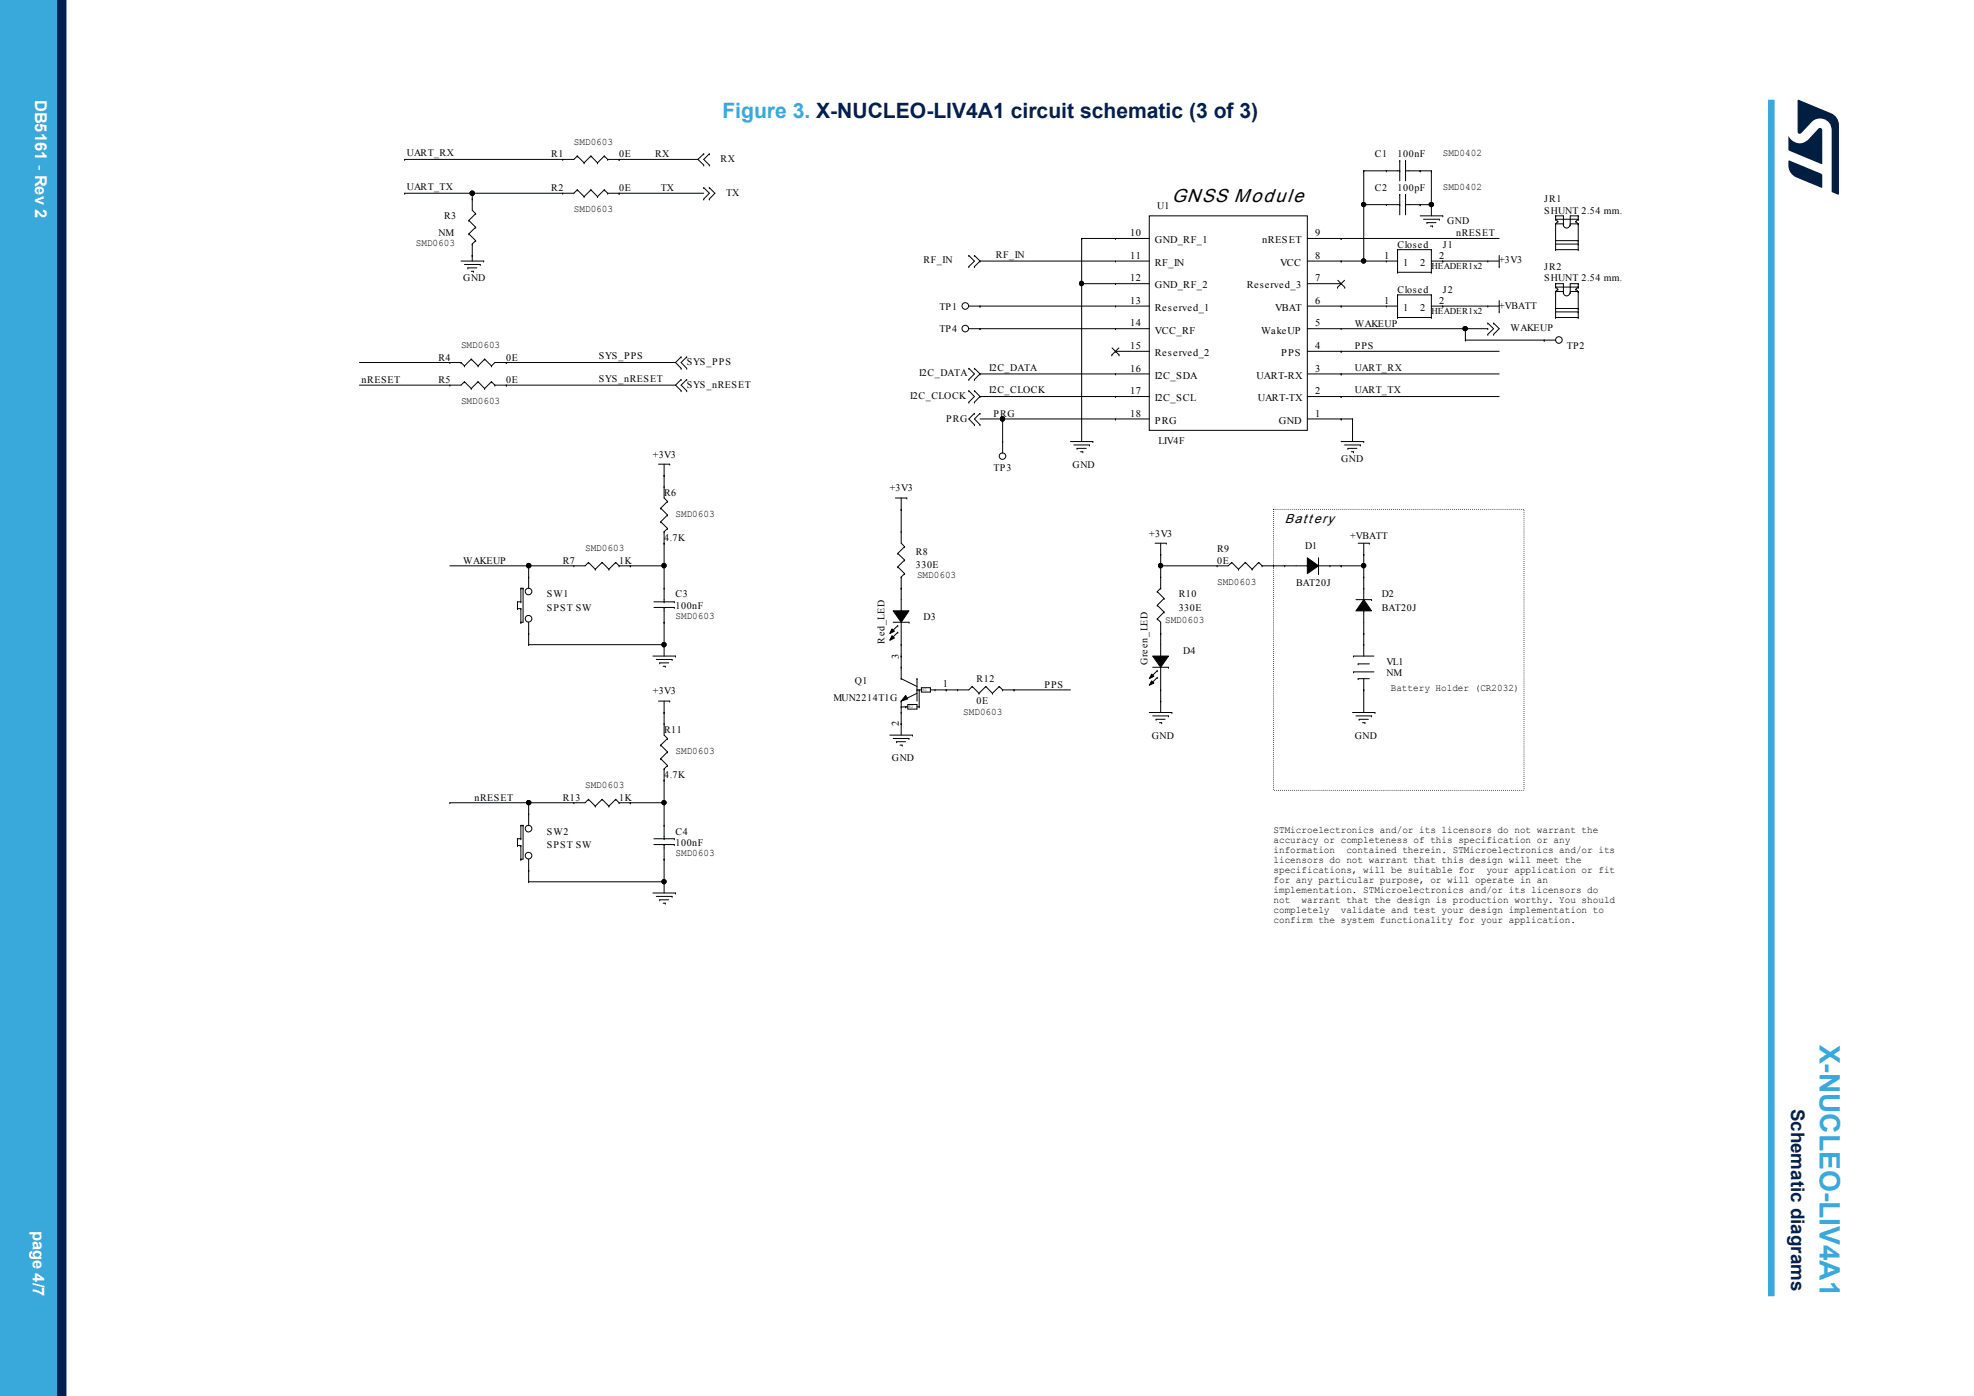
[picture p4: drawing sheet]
<svg xmlns="http://www.w3.org/2000/svg" width="297mm" height="210mm" viewBox="0 0 297 210" stroke-linecap="round" stroke-linejoin="round" font-family="sans-serif">
<path d="M191.6 76.6h37.7v42.3h-37.7z" fill="none" stroke="#000" stroke-width=".15" stroke-dasharray="0 .3"/>
<g fill="none" stroke="#000" stroke-width=".15">
<path d="M60.9 29.1h.1M60.9 24h.1M69.4 39.3h3.4M69.9 39.8h2.4M70.5 33.2h.1M70.5 35.2h.1M70.5 33.2l1.1 1M70.5 35.2l1.1 1M71.1 36.7h.1M71.1 29.9h.1M71.1 38.4h.1M71.1 29.1h.1"/>
<path d="M71.1 29.1v2.5l.5 .5M71.1 36.7v2.6M71.6 32.1h.1M71.6 34.2h.1M71.6 36.2h.1M71.6 32.1l-1.1 1.1M71.6 34.2l-1.1 1M71.6 36.2l-.5 .5M72.3 39.8h.1M72.8 39.3h.1M84.7 29.1h.1M84.7 24h.1"/>
<path d="M86.9 28.6h.1M86.9 23.5h.1M86.9 28.6l1 1M86.9 23.5l1 1M86.9 28.6l-.6 .5h-25.4M86.9 23.5l-.6 .5h-25.4M87.9 29.6h.1M87.9 24.5h.1M88.9 28.6l-1 1M88.9 23.5l-1 1M88.9 28.6h.1M88.9 23.5h.1"/>
<path d="M88.9 28.6l1 1M88.9 23.5l1 1M89.9 29.6h.1M89.9 24.5h.1M90.9 28.6l-1 1M90.9 23.5l-1 1M90.9 28.6h.1M90.9 23.5h.1M90.9 28.6l.5 .5M90.9 23.5l.5 .5M91.4 29.1h.1M91.4 24h.1"/>
<path d="M91.4 29.1h14.5M91.4 24h13.6M93.1 29.1h.1M93.1 24h.1M105 24l.9 .8M105.9 29.9h.1M105.9 28.2h.1M105.9 23.1h.1M105.9 24.8h.1M105.9 23.1l-.9 .9M105.9 28.2l.8 .9-.8 .8M106.7 23.1l-.8 .9 .8 .8"/>
<path d="M106.7 28.2l.9 .9-.9 .8M106.7 29.9h.1M106.7 28.2h.1M106.7 24.8h.1M106.7 23.1h.1M145.8 38.4l.8 .9-.8 .8M145.8 38.4h.1M146.6 38.4h.1M146.6 38.4l.8 .9M147.4 39.3h.1M147.4 39.3l-.8 .8M147.4 39.3h25.5"/>
<path d="M162.7 35.9h.1M162.7 35.9v30.5M162.7 35.9h10.2M167.8 35.9h.1M167.8 39.3h.1M172.9 32.5h23.8v32.2h-23.8zM196.7 39.3h13.6M196.7 35.9h28.9M201.8 35.9h.1M201.8 39.3h.1M205.2 25.7h.1M205.2 30.8h.1"/>
<path d="M205.2 39.3h.1M205.2 25.7v13.6M205.2 25.7h5.4M205.2 30.8h5.4M208.6 25.7h.1M208.6 30.8h.1M208.6 39.3h.1M210.3 37.6h.1M210.3 37.6h5.1M210.3 37.6v3.4M210.6 25.7h.1M210.6 24.2h.1"/>
<path d="M210.6 30.8h.1M210.6 29.2h.1M210.6 24.2v3M210.6 29.2v3.1M211.5 24.2h.1M211.5 25.7h.1M211.5 29.2h.1M211.5 30.8h.1M211.5 24.2v3M211.5 29.2v3.1M211.5 25.7h3.9M211.5 30.8h3.9"/>
<path d="M213.7 25.7h.1M213.7 30.8h.1M213.7 32.5h3.4M214.2 33h2.4M214.7 33.5h.1M214.7 33.5h1.4M215.2 34h.3M215.4 37.6h.1M215.4 25.7h.1M215.4 30.8h.1M215.4 39.3h10.2M215.4 25.7v6.8"/>
<path d="M215.4 37.6v3.4M215.5 34h.1M216.6 33h.1M217.1 32.5h.1M217.1 39.3h.1M223.8 39.3h.1M225.6 38.4v1.7M234.1 37.6h.1M234.1 33.7h.1M234.1 33h.1M234.1 32.5h.1M234.1 33h3.4"/>
<path d="M234.1 36.2h3.4M234.1 36.7h3.4M234.1 33.7h1.1M234.1 32.5v.5M234.1 33.7v3.9M234.1 37.6h3.4M234.1 33l.3 .3M234.1 32.5h1.1v1.3M234.4 33.3l-.3 .4M234.4 33.3h.1M235.2 33.7h.1M235.2 33.8h.1"/>
<path d="M235.2 33.8a.5 .5 0 0 0 .5 .5 .5 .5 0 0 0 .5-.5M236.2 33.8h.1M236.2 33.7h1.3M237.1 33.3h.1M237.1 33.3l.4 .4M237.5 32.5h-1.3v1.3M237.5 36.2h.1M237.5 36.7h.1M237.5 33h.1M237.5 33.7h.1M237.5 37.6h.1M237.5 32.5h.1"/>
<path d="M237.5 32.5v.5M237.5 33.7v3.9M237.5 33l-.4 .3M54.1 54.5h15.3M67.7 54.5h.1M67.7 57.9h.1M69.4 54.5l.5 .5M69.4 54.5h.1M69.9 55h.1M69.9 57.4h.1M69.9 57.4l1 1M69.9 57.4l-.5 .5h-15.3"/>
<path d="M70.4 40.3h.1M70.4 40.3h1.3M70.9 54h.1M70.9 58.4h.1M70.9 40.8h.3M70.9 54l-1 1M70.9 54l1 1M71.2 40.8h.1M71.9 57.4l-1 1M71.9 55h.1M71.9 57.4h.1M71.9 57.4l1 1"/>
<path d="M72.9 54l1 1M72.9 54h.1M72.9 58.4h.1M72.9 54l-1 1M73.9 55h.1M73.9 57.4h.1M73.9 57.4l.6 .5M73.9 57.4l-1 1M74.5 57.9h.1M74.5 57.9h27.1M76.2 54.5h.1M76.2 57.9h.1"/>
<path d="M101.6 57.9l.9 .9M101.6 54.5l.9 .9M101.6 54.5h-27.1l-.6 .5M102.5 57.1h.1M102.5 58.8h.1M102.5 53.7h.1M102.5 55.4h.1M102.5 57.1l-.9 .8M102.5 53.7l-.9 .8M103.3 57.1l-.8 .8 .8 .9M103.3 53.7l-.8 .8 .8 .9M103.3 58.8h.1"/>
<path d="M103.3 57.1h.1M103.3 55.4h.1M103.3 53.7h.1M145.8 55.4l.8 .9-.8 .8M145.8 58.8l.8 .9-.8 .8M145.8 40.1h.1M145.8 55.4h.1M145.8 57.1h.1M145.8 58.8h.1M145.8 46h27.1M145.8 49.4h27.1M146.6 40.1h.1"/>
<path d="M146.6 57.1h.1M146.6 55.4h.1M146.6 58.8h.1M146.6 55.4l.8 .9M146.6 58.8l.8 .9M147.4 46h.1M147.4 49.4h.1M147.4 56.3h.1M147.4 59.7h.1M147.4 56.3l-.8 .8M147.4 59.7l-.8 .8M147.4 59.7h25.5"/>
<path d="M147.4 56.3h25.5M162.7 42.7h.1M162.7 42.7h10.2M167.3 53.4h.1M167.3 52.3l1.1 1.1M167.8 52.8h5.1M167.8 42.7h.1M167.8 46h.1M167.8 49.4h.1M167.8 52.8h.1M167.8 56.3h.1M167.8 59.7h.1"/>
<path d="M168.3 52.3l-1 1.1M168.4 53.4h.1M196.7 46h13.6M196.7 59.7h28.9M196.7 56.3h28.9M196.7 52.8h28.9M196.7 49.4h27.1M196.7 42.7h5.1M201.2 43.2h.1M201.3 42.2l1 1M201.8 59.7h.1M201.8 56.3h.1"/>
<path d="M201.8 52.8h.1M201.8 46h.1M201.8 49.4h.1M201.8 42.7h.1M202.3 42.2l-1.1 1M202.3 43.2h.1M208.6 46h.1M210.3 47.8h5.1M210.3 41h5.1M210.3 47.8h.1M210.3 44.4h.1M210.3 41h.1"/>
<path d="M210.3 44.4v3.4M210.3 44.4h5.1M215.4 47.8h.1M215.4 44.4h.1M215.4 41h.1M215.4 46h10.2M215.4 44.4v3.4M217.1 46h.1M220.5 49.4h.1M220.5 51.2h.1M220.5 51.2h13.6M220.5 49.4v1.8"/>
<path d="M223.8 48.6l.9 .8-.9 .9M223.8 46h.1M223.8 50.3h.1M223.8 48.6h.1M223.8 49.4h.1M224.7 50.3h.1M224.7 48.6h.1M224.7 48.6l.9 .8-.9 .9M225.6 46.9h.1M225.6 40.1h.1M225.6 45.2v1.7M232.3 51.2h.1"/>
<path d="M234.1 47.8h.1M234.1 43.8h.1M234.1 43.2h.1M234.1 42.7h.1M234.1 42.7v.5M234.1 43.8v4M234.1 46.4h3.4M234.1 46.9h3.4M234.1 43.2h3.4M234.1 43.8h1.1M234.1 47.8h3.4M234.1 43.2l.3 .3"/>
<path d="M234.1 42.7h1.1v1.3M234.4 43.5l-.3 .3M234.4 43.5h.1M235.2 43.8h.1M235.2 44h.1M235.2 44a.5 .5 0 0 0 .5 .5 .5 .5 0 0 0 .5-.5M236.2 44h.1M236.2 43.8h1.3M237.1 43.5h.1M237.1 43.5l.4 .3M237.5 42.7h-1.3v1.3M237.5 46.4h.1"/>
<path d="M237.5 46.9h.1M237.5 43.2h.1M237.5 43.8h.1M237.5 47.8h.1M237.5 42.7h.1M237.5 42.7v.5M237.5 43.8v4M237.5 43.2l-.4 .3M99.1 69.8h1.7M99.4 76.4h.1M99.4 78.5h.1M99.4 76.4l1 1.1"/>
<path d="M99.4 78.5l1 1M99.9 71.5h.1M99.9 73.2h.1M99.9 69.8v5.1l.5 .5M100.4 75.4h.1M100.4 77.5h.1M100.4 79.5h.1M100.4 75.4l-1 1M100.4 77.5l-1 1M100.4 79.5l-.5 .5M100.8 69.8h.1M134.7 74.9h1.7"/>
<path d="M135.6 76.6h.1M135.6 74.9v6.8l.5 .5M136.4 74.9h.1M145.8 60.5h.1M146.6 62.2h.1M146.6 63.9h.1M146.6 60.5h.1M146.6 62.2l-.8 .8 .8 .9M147.4 62.2l-.8 .8 .8 .9M147.4 62.2h.1M147.4 63.9h.1M147.4 63h25.5"/>
<path d="M150.9 66.4h.1M150.9 63h.1M150.9 63v5.1M161.1 66.4h3.3M161.6 66.9h2.3M162 67.4h1.4M162 67.4h.1M162.6 68h.3M162.9 68h.1M163.9 66.9h.1M164.4 66.4h.1M167.8 63h.1"/>
<path d="M196.7 63h6.8M201.8 63h.1M201.8 66.4h3.4M202.3 66.9h2.4M202.8 67.4h.1M202.8 67.4h1.4M203.3 68h.3M203.5 63h.1M203.5 63v3.4M203.6 68h.1M204.7 66.9h.1M205.2 66.4h.1"/>
<path d="M77.9 90.5h.5M77.9 90.5h.1M77.9 91.6h.1M77.9 90.5v1.1M77.9 91.6h.5M78.4 88.5h.1M78.4 90.5h.1M78.4 91.6h.1M78.4 93.6h.1M78.4 88.5v2M78.4 91.6v2M78.4 88.5h.3"/>
<path d="M78.7 88.5h.1M78.7 88.5v5.1h-.3M79.5 95.3h.1M79.5 86.8h.1M79.5 85.1h.1M79.5 97h.1M79.5 85.1v3.4M79.5 93.6v3.4M79.5 97h20.4M86.3 85.1h.1M88.5 84.6l-.5 .5h-20.3M88.5 84.6h.1"/>
<path d="M88.5 84.6l1.1 1M89.6 85.6h.1M90.6 84.6l-1 1M90.6 84.6h.1M90.6 84.6l1 1M91.6 85.6h.1M92.6 84.6h.1M92.6 84.6l.5 .5M92.6 84.6l-1 1M93.1 85.1h.1M93.1 85.1h6.8M94.8 85.1h.1"/>
<path d="M98.2 98.7h3.4M98.4 90.5h3.1M98.4 91.4h3.1M98.7 99.2h2.4M99.3 99.7h.1M99.3 99.7h1.3M99.9 80h.1M99.9 81.7h.1M99.9 90.5h.1M99.9 91.4h.1M99.9 88.5h.1M99.9 93.6h.1"/>
<path d="M99.9 85.1h.1M99.9 97h.1M99.9 80v10.5M99.9 91.4v7.3M101.1 99.2h.1M101.5 91.4h.1M101.5 90.5h.1M101.6 98.7h.1M134.2 95.6l.4 .4-.7 .3zM134.2 94.6l.4 .4-.7 .3zM134.4 93.6h2.4M134.4 91.9h2.4l-1.2 1.7z"/>
<path d="M135.1 83.3h.1M135.1 85.3h.1M135.1 94.1h.1M135.1 95.1h.1M135.1 83.3l1 .9M135.1 85.3l1 1M135.1 94.1l-1 1M135.1 95.1l-1 1M135.6 98.7h.1M135.6 86.8h.1M135.6 80h.1M135.6 88.5h.1"/>
<path d="M135.6 91.9h.1M135.6 97h.1M135.6 86.8v5.1M135.6 93.6v8.5M136.1 82.2h.1M136.1 84.2h.1M136.1 86.3h.1M136.1 82.2l-1 1.1M136.1 84.2l-1 1.1M136.1 86.3l-.5 .5M136.8 93.6h.1M173.4 98.7h2.4l-1.2 1.7z"/>
<path d="M173.8 81.7h1.7M174.1 93.1h.1M174.1 91h.1M174.1 89h.1M174.1 93.1l.5 .5v5.1M174.1 91l1 1.1M174.1 89l1 1M174.6 88.5l-.5 .5M174.6 83.4h.1M174.6 88.5h.1M174.6 95.3h.1M174.6 86.8h.1"/>
<path d="M174.6 98.7h.1M174.6 85.1h.1M174.6 81.7v6.8M175.1 92.1l-1 1M175.1 90l-1 1M175.1 92.1h.1M175.1 90h.1M175.5 81.7h.1M183.1 85.1h.1M185.3 84.6h.1M185.3 84.6l1 1M185.3 84.6l-.5 .5h-10.2"/>
<path d="M186.3 85.6h.1M187.4 84.6l-1.1 1M187.4 84.6h.1M187.4 84.6l1 1M188.4 85.6h.1M189.4 84.6h.1M189.4 84.6l.5 .5M189.4 84.6l-1 1M189.9 85.1h.1M189.9 85.1h6.8M191.6 85.1h.1M193.3 85.1h.1"/>
<path d="M196.7 83.9l1.7 1.2-1.7 1.2zM196.7 85.1h.1M198.4 86.3h.1M198.4 83.9v2.4M198.4 85.1h6.8M200.1 85.1h.1M201.8 85.1h.1M203.6 98.7h3.1M203.6 98.7h.1M204 90.2h2.4M204.3 99.9h1.7M204.3 99.9h.1"/>
<path d="M204.3 81.7h1.7M205.2 90.2l1.2 1.7h-2.4zM205.2 83.4h.1M205.2 97h.1M205.2 91.9h.1M205.2 88.5h.1M205.2 95.3h.1M205.2 86.8h.1M205.2 85.1h.1M205.2 81.7v8.5M205.2 91.9v6.8M206 81.7h.1"/>
<path d="M206.4 90.2h.1M99.1 105.5h1.7M99.4 112.1h.1M99.4 114.1h.1M99.4 112.1l1 1M99.4 114.1l1 1.1M99.8 100.2h.3M99.9 107.2h.1M99.9 115.7h.1M99.9 108.9h.1M99.9 117.4h.1M99.9 105.5v5.1l.5 .5"/>
<path d="M99.9 115.7v10.5M100.1 100.2h.1M100.4 111.1h.1M100.4 113.1h.1M100.4 115.2h.1M100.4 111.1l-1 1M100.4 113.1l-1 1M100.4 115.2l-.5 .5M100.8 105.5h.1M133.9 110.6h3.4M134.4 111.1h2.4M134.9 111.6h.1"/>
<path d="M134.9 111.6h1.4M135.4 112.1h.3M135.6 102.1l2.4 1.2M135.6 102.1h.1M135.6 105.5h.1M135.6 107.2h.1M135.6 100.4h.1M135.6 106.3h.1M135.6 108.9h.1M135.6 105.5v5.1M135.6 106.3h1M135.7 112.1h.1"/>
<path d="M136.3 104.6l.3 .5-1 .4zM136.3 106.3h.1M136.6 106h1.4v.7h-1.4zM136.8 111.1h.1M137.3 110.6h.1M138 102.1h.1M138 103.8h.1M138 102.1v3.4M138 106.3h.3M138 104.3l-2.4 1.2M138 103.8h.6M138.3 106.3h.1"/>
<path d="M138.3 103.8h.1M138.3 103.8v2.5M138.6 103.4h1.4v.7h-1.4zM140.7 103.8h.1M142.4 103.8h.1M144.1 103.8h.1M146.3 103.3l-.5 .5h-5.8M146.3 103.3h.1M146.3 103.3l1 1M147.3 104.3h.1M148.3 103.3l-1 1M148.3 103.3h.1"/>
<path d="M148.3 103.3l1 1M149.3 104.3h.1M150.3 103.3h.1M150.3 103.3l.6 .5M150.3 103.3l-1 1M150.9 103.8h.1M150.9 103.8h10.2M152.6 103.8h.1M172.9 107.2h3.4M173.3 102.4l.3 .4-.7 .3zM173.3 101.4l.3 .3-.7 .4zM173.4 107.7h2.4"/>
<path d="M173.4 100.4h2.4M173.9 108.2h.1M173.9 108.2h1.4M174.1 100.9l-1 1M174.1 101.9l-1 1M174.1 100.9h.1M174.1 101.9h.1M174.5 108.7h.3M174.6 103.8h.1M174.6 105.5h.1M174.6 100.4v6.8M174.8 108.7h.1"/>
<path d="M175.8 107.7h.1M175.8 100.4h.1M176.3 107.2h.1M203.5 107.2h3.4M203.6 101.1h3.1M203.6 101.1h.1M204 107.7h2.4M204.3 102.1h1.7M204.3 102.1h.1M204.5 108.2h1.4M204.5 108.2h.1M205 108.7h.4"/>
<path d="M205.2 103.8h.1M205.2 102.1v5.1M205.4 108.7h.1M206.4 107.7h.1M206.9 107.2h.1M67.7 120.8h.1M77.9 126.2h.5M77.9 126.2h.1M77.9 127.2h.1M77.9 126.2v1M77.9 127.2h.5M78.4 124.2h.1"/>
<path d="M78.4 126.2h.1M78.4 127.2h.1M78.4 129.2h.1M78.4 124.2v2M78.4 127.2v2M78.4 124.2h.3M78.7 124.2h.1M78.7 124.2v5h-.3M79.5 130.9h.1M79.5 122.4h.1M79.5 120.8h.1M79.5 132.6h.1"/>
<path d="M79.5 120.8v3.4M79.5 129.2v3.4M79.5 132.6h20.4M86.3 120.8h.1M88.5 120.2l-.5 .6h-20.3M88.5 120.2h.1M88.5 120.2l1.1 1.1M89.6 121.3h.1M90.6 120.2l-1 1.1M90.6 120.2h.1M90.6 120.2l1 1.1M91.6 121.3h.1"/>
<path d="M92.6 120.2h.1M92.6 120.2l.5 .6M92.6 120.2l-1 1.1M93.1 120.8h.1M93.1 120.8h6.8M94.8 120.8h.1M98.2 134.3h3.4M98.4 126.2h3.1M98.4 127h3.1M98.7 134.8h2.4M99.3 135.4h.1M99.3 135.4h1.3"/>
<path d="M99.8 135.9h.3M99.9 126.2h.1M99.9 127h.1M99.9 124.2h.1M99.9 129.2h.1M99.9 120.8h.1M99.9 132.6h.1M99.9 127v7.3M100.1 135.9h.1M101.1 134.8h.1M101.5 127h.1M101.5 126.2h.1"/>
<path d="M101.6 134.3h.1"/>
<circle cx="71" cy="29.1" r=".34"/>
<circle cx="205.2" cy="39.3" r=".32"/>
<circle cx="205.2" cy="30.8" r=".32"/>
<circle cx="215.4" cy="30.8" r=".33"/>
<circle cx="145.2" cy="49.4" r=".5"/>
<circle cx="145.2" cy="46" r=".5"/>
<circle cx="162.7" cy="42.6" r=".33"/>
<circle cx="220.4" cy="49.4" r=".33"/>
<circle cx="234.5" cy="51.1" r=".5"/>
<circle cx="150.8" cy="63" r=".33"/>
<circle cx="150.8" cy="68.6" r=".49"/>
<circle cx="79.5" cy="89" r=".5"/>
<circle cx="79.5" cy="93.1" r=".5"/>
<circle cx="79.5" cy="85.1" r=".34"/>
<circle cx="99.9" cy="85.1" r=".33"/>
<circle cx="99.9" cy="97" r=".33"/>
<circle cx="174.6" cy="85.1" r=".33"/>
<circle cx="205.2" cy="85.1" r=".33"/>
<circle cx="79.5" cy="128.7" r=".5"/>
<circle cx="79.5" cy="124.7" r=".5"/>
<circle cx="79.5" cy="120.7" r=".33"/>
<circle cx="99.9" cy="132.6" r=".32"/>
<circle cx="99.9" cy="120.7" r=".32"/>
</g>
<g fill="#000">
<path d="M136.3 104.6l.3 .5-1 .4z"/>
<path d="M134.2 95.6l.4 .4-.7 .3z" fill-rule="evenodd"/>
<path d="M134.2 94.6l.4 .4-.7 .3z" fill-rule="evenodd"/>
<path d="M134.4 91.9h2.4l-1.2 1.7z" fill-rule="evenodd"/>
<path d="M196.7 83.9l1.7 1.2-1.7 1.2z" fill-rule="evenodd"/>
<path d="M205.2 90.2l1.2 1.7h-2.4z" fill-rule="evenodd"/>
<path d="M173.3 102.4l.3 .4-.7 .3z" fill-rule="evenodd"/>
<path d="M173.3 101.4l.3 .3-.7 .4z" fill-rule="evenodd"/>
<path d="M173.4 98.7h2.4l-1.2 1.7z" fill-rule="evenodd"/>
<circle cx="71" cy="29.1" r=".34"/>
<circle cx="205.2" cy="39.3" r=".32"/>
<circle cx="205.2" cy="30.8" r=".32"/>
<circle cx="215.4" cy="30.8" r=".33"/>
<circle cx="162.7" cy="42.6" r=".33"/>
<circle cx="220.4" cy="49.4" r=".33"/>
<circle cx="150.8" cy="63" r=".33"/>
<circle cx="79.5" cy="85.1" r=".34"/>
<circle cx="99.9" cy="85.1" r=".33"/>
<circle cx="99.9" cy="97" r=".33"/>
<circle cx="174.6" cy="85.1" r=".33"/>
<circle cx="205.2" cy="85.1" r=".33"/>
<circle cx="79.5" cy="120.7" r=".33"/>
<circle cx="99.9" cy="132.6" r=".32"/>
<circle cx="99.9" cy="120.7" r=".32"/>
</g>
<path d="M266.5 15v180" fill="none" stroke="#39a9dc" stroke-width="1"/>
<g fill="#39a9dc">
<path d="M0 0h8.6v210h-8.6z" fill-rule="evenodd"/>
<path d="M0 0h7.5v210h-7.5z" fill-rule="evenodd"/>
</g>
<path d="M9.3 0v210" fill="none" stroke="#002052" stroke-width="1.4"/>
<g fill="#001e41">
<path d="M270.5 15l5 2.1a1.91 1.91 0 0 1 1.2 1.7v10.4l-.1 .1-1-.5v-9.2a1.74 1.74 0 0 0-1-1.6 1.74 1.74 0 0 0-2 .3l-1.6 1.7-.2 .1-.3-.1z"/>
<path d="M269.1 24.2l4.9 1.9 .2 .3v1.7l-.2 .1-3.8-1.5a1.92 1.92 0 0 1-1.1-1.8z"/>
<path d="M269.1 20.5a1.85 1.85 0 0 0 2.9 .5l1.6-1.6 .2-.2 .3 .2v5.3l-5-2.1z"/>
</g>
<text font-size="4.2" fill="#39a9dc" x="273.8" y="157.1" transform="rotate(90 273.8 157.1)">X-NUCLEO-LIV4A1</text>
<text font-size="3.2" fill="#39a9dc" x="108.7" y="17.8">Figure 3. X-NUCLEO-LIV4A1 circuit schematic (3 of 3)</text>
<text font-size="2.9" x="176.3" y="30.4">GNSS Module</text>
<text font-size="2.8" fill="#002052" x="269.5" y="166.8" transform="rotate(90 269.5 166.8)">Schematic diagrams</text>
<g font-size="2.5" fill="#fff">
<text x="5.3" y="15" transform="rotate(90 5.3 15)">DB5161 - Rev 2</text>
<text x="5" y="185.1" transform="rotate(90 5 185.1)">page 4/7</text>
</g>
<text font-size="2" x="193.3" y="78.7">Battery</text>
<g font-size="1.5">
<text x="61.2" y="23.5">UART_RX</text>
<text x="82.9" y="23.7">R1</text>
<text x="86.3" y="21.8">SMD0603</text>
<text x="93.1" y="23.7">0E</text>
<text x="98.6" y="23.7">RX</text>
<text x="206.9" y="23.7">C1</text>
<text x="210.3" y="23.7">100nF</text>
<text x="217.1" y="23.5">SMD0402</text>
<text x="61.2" y="28.6">UART_TX</text>
<text x="82.9" y="28.8">R2</text>
<text x="93.1" y="28.8">0E</text>
<text x="99.4" y="28.7">TX</text>
<text x="108.4" y="24.3">RX</text>
<text x="109.3" y="29.5">TX</text>
<text x="206.9" y="28.8">C2</text>
<text x="210.3" y="28.8">100pF</text>
<text x="217.1" y="28.6">SMD0402</text>
<text x="66" y="35.6">NM</text>
<text x="66.8" y="33">R3</text>
<text x="86.3" y="32">SMD0603</text>
<text x="170.1" y="35.5">10</text>
<text x="174.1" y="31.5">U1</text>
<text x="197.9" y="35.5">9</text>
<text x="217.7" y="33.7">GND</text>
<text x="219.1" y="35.5">nRESET</text>
<text x="232.3" y="30.5">JR1</text>
<text x="232.3" y="32.2">SHUNT 2.54 mm.</text>
<text x="62.6" y="37">SMD0603</text>
<text x="139" y="39.6">RF_IN</text>
<text x="149.8" y="38.8">RF_IN</text>
<text x="170.1" y="38.9">11</text>
<text x="173.8" y="36.6">GND_RF_1</text>
<text x="173.8" y="40">RF_IN</text>
<text x="189.9" y="36.6">nRESET</text>
<text x="192.6" y="40">VCC</text>
<text x="197.9" y="38.9">8</text>
<text x="208.3" y="38.9">1</text>
<text x="210.3" y="37.3">Closed</text>
<text x="211.1" y="40">1</text>
<text x="213.7" y="40">2</text>
<text x="216.5" y="38.9">2</text>
<text x="217.1" y="37.3">J1</text>
<text x="225.6" y="39.6">+3V3</text>
<text x="232.3" y="40.7">JR2</text>
<text x="69.7" y="42.3">GND</text>
<text x="141.3" y="46.6">TP1</text>
<text x="170.1" y="42.3">12</text>
<text x="170.1" y="45.7">13</text>
<text x="173.8" y="43.4">GND_RF_2</text>
<text x="173.8" y="46.8">Reserved_1</text>
<text x="187.6" y="43.4">Reserved_3</text>
<text x="191.8" y="46.8">VBAT</text>
<text x="197.9" y="45.7">6</text>
<text x="197.9" y="42.3">7</text>
<text x="208.3" y="45.7">1</text>
<text x="210.3" y="44.1">Closed</text>
<text x="211.1" y="46.8">1</text>
<text x="213.7" y="46.8">2</text>
<text x="216.5" y="45.7">2</text>
<text x="217.1" y="44.1">J2</text>
<text x="225.6" y="46.4">+VBATT</text>
<text x="232.3" y="42.3">SHUNT 2.54 mm.</text>
<text x="69.4" y="52.3">SMD0603</text>
<text x="141.3" y="50">TP4</text>
<text x="170.1" y="49.1">14</text>
<text x="170.1" y="52.5">15</text>
<text x="173.8" y="50.2">VCC_RF</text>
<text x="173.8" y="53.6">Reserved_2</text>
<text x="189.8" y="50.2">WakeUP</text>
<text x="192.8" y="53.6">PPS</text>
<text x="197.9" y="52.5">4</text>
<text x="197.9" y="49.1">5</text>
<text x="203.8" y="49.1">WAKEUP</text>
<text x="203.8" y="52.5">PPS</text>
<text x="227.2" y="49.8">WAKEUP</text>
<text x="235.7" y="52.5">TP2</text>
<text x="54.4" y="57.6">nRESET</text>
<text x="66" y="54.2">R4</text>
<text x="66" y="57.6">R5</text>
<text x="76.2" y="54.2">0E</text>
<text x="76.2" y="57.6">0E</text>
<text x="90.1" y="57.5">SYS_nRESET</text>
<text x="90.1" y="54.1">SYS_PPS</text>
<text x="103.3" y="58.3">SYS_nRESET</text>
<text x="103.3" y="54.9">SYS_PPS</text>
<text x="138.3" y="56.6">I2C_DATA</text>
<text x="148.8" y="55.8">I2C_DATA</text>
<text x="148.8" y="59.2">I2C_CLOCK</text>
<text x="170.1" y="55.9">16</text>
<text x="170.1" y="59.3">17</text>
<text x="173.8" y="57">I2C_SDA</text>
<text x="189.1" y="57">UART-RX</text>
<text x="197.9" y="59.3">2</text>
<text x="197.9" y="55.9">3</text>
<text x="203.8" y="55.8">UART_RX</text>
<text x="203.8" y="59.2">UART_TX</text>
<text x="69.4" y="60.8">SMD0603</text>
<text x="136.9" y="60">I2C_CLOCK</text>
<text x="142.4" y="63.4">PRG</text>
<text x="149.5" y="62.7">PRG</text>
<text x="170.1" y="62.7">18</text>
<text x="173.8" y="60.4">I2C_SCL</text>
<text x="173.8" y="63.7">PRG</text>
<text x="189.2" y="60.4">UART-TX</text>
<text x="192.4" y="63.7">GND</text>
<text x="197.9" y="62.7">1</text>
<text x="98.2" y="68.8">+3V3</text>
<text x="149.5" y="70.9">TP3</text>
<text x="161.4" y="70.4">GND</text>
<text x="174.3" y="66.8">LIV4F</text>
<text x="201.8" y="69.5">GND</text>
<text x="99.9" y="74.6">R6</text>
<text x="101.6" y="77.8">SMD0603</text>
<text x="133.9" y="73.9">+3V3</text>
<text x="88" y="82.9">SMD0603</text>
<text x="99.9" y="81.4">4.7K</text>
<text x="137.8" y="83.4">R8</text>
<text x="172.9" y="80.7">+3V3</text>
<text x="183.1" y="83.1">R9</text>
<text x="196.4" y="82.6">D1</text>
<text x="203.1" y="81.1">+VBATT</text>
<text x="69.7" y="84.8">WAKEUP</text>
<text x="82.3" y="89.9">SW1</text>
<text x="84.7" y="84.8">R7</text>
<text x="93.1" y="84.8">1K</text>
<text x="101.6" y="89.9">C3</text>
<text x="137.8" y="85.5">330E</text>
<text x="138" y="87">SMD0603</text>
<text x="177.3" y="89.9">R10</text>
<text x="183.1" y="84.8">0E</text>
<text x="183.1" y="88">SMD0603</text>
<text x="195" y="88.2">BAT20J</text>
<text x="207.9" y="89.9">D2</text>
<text x="82.3" y="91.9">SPST SW</text>
<text x="101.6" y="91.6">100nF</text>
<text x="101.6" y="93.1">SMD0603</text>
<text x="139" y="93.3">D3</text>
<text x="175.3" y="93.8">SMD0603</text>
<text x="177.3" y="91.9">330E</text>
<text x="207.9" y="91.9">BAT20J</text>
<text x="133.1" y="96.8" transform="rotate(-90 133.1 96.8)">Red_LED</text>
<text x="135.2" y="99.2" transform="rotate(-90 135.2 99.2)">3</text>
<text x="172.6" y="100" transform="rotate(-90 172.6 100)">Green_LED</text>
<text x="178" y="98.4">D4</text>
<text x="208.6" y="100.1">VL1</text>
<text x="208.6" y="101.8">NM</text>
<text x="98.2" y="104.5">+3V3</text>
<text x="125.4" y="105.5">MUN2214T1G</text>
<text x="128.6" y="103">Q1</text>
<text x="141.9" y="103.4">1</text>
<text x="144.9" y="107.5">SMD0603</text>
<text x="146.9" y="102.6">R12</text>
<text x="146.9" y="105.9">0E</text>
<text x="157.1" y="103.4">PPS</text>
<text x="209.2" y="103.9">Battery Holder (CR2032)</text>
<text x="99.9" y="110.3">R11</text>
<text x="101.6" y="113.4">SMD0603</text>
<text x="135.2" y="109.2" transform="rotate(-90 135.2 109.2)">2</text>
<text x="173.3" y="111.1">GND</text>
<text x="203.8" y="111.1">GND</text>
<text x="88" y="118.5">SMD0603</text>
<text x="99.9" y="117.1">4.7K</text>
<text x="134.2" y="114.5">GND</text>
<text x="71.4" y="120.4">nRESET</text>
<text x="82.3" y="125.5">SW2</text>
<text x="84.7" y="120.5">R13</text>
<text x="93.1" y="120.5">1K</text>
<text x="101.6" y="125.5">C4</text>
<text x="191.6" y="125.3">STMicroelectronics and/or its licensors do not warrant the</text>
<text x="82.3" y="127.6">SPST SW</text>
<text x="101.6" y="127.2">100nF</text>
<text x="101.6" y="128.7">SMD0603</text>
<text x="191.6" y="126.8">accuracy or completeness of this specification or any</text>
<text x="191.6" y="128.3">information</text>
<text x="191.6" y="129.8">licensors do not warrant that this design will meet the</text>
<text x="191.6" y="131.4">specifications, will be suitable for</text>
<text x="202.6" y="128.3">contained therein. STMicroelectronics and/or its</text>
<text x="223.6" y="131.4">your application or fit</text>
<text x="191.6" y="132.9">for any particular purpose, or will operate in an</text>
<text x="191.6" y="134.4">implementation. STMicroelectronics and/or its licensors do</text>
<text x="191.6" y="135.9">not</text>
<text x="191.6" y="137.4">completely</text>
<text x="195.8" y="135.9">warrant that the design is production worthy. You should</text>
<text x="201.7" y="137.4">validate and test your design implementation to</text>
<text x="191.6" y="138.9">confirm the system functionality for your application.</text>
</g>
<g font-size="1.4">
<text x="215.4" y="40.5">HEADER1x2</text>
<text x="215.4" y="47.3">HEADER1x2</text>
</g>
<g font-size=".7">
<text x="136.8" y="106.5">R2</text>
<text x="138.8" y="104">R1</text>
</g>
</svg>
